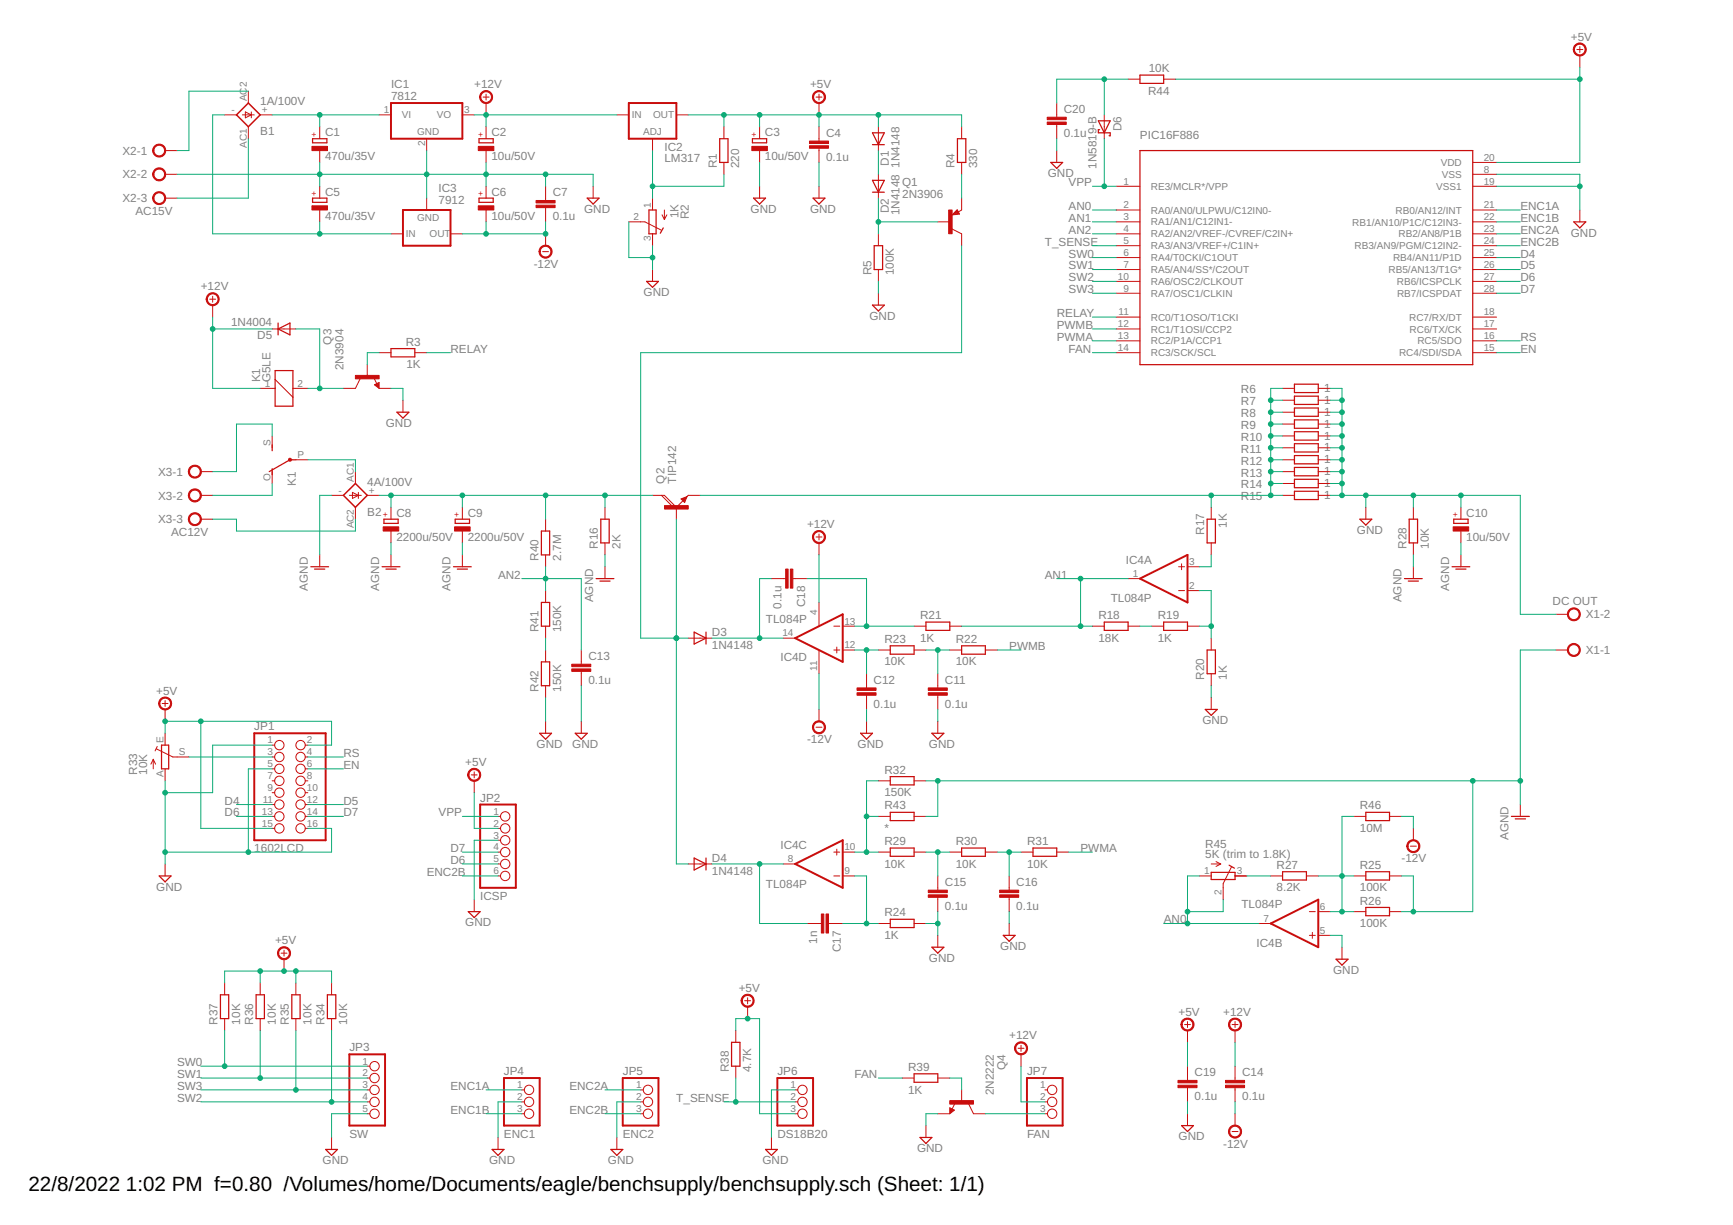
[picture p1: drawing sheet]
<svg xmlns="http://www.w3.org/2000/svg" width="297mm" height="210mm" viewBox="0 0 297 210" stroke-linecap="round" stroke-linejoin="round" font-family="sans-serif">
<g fill="#c90d0c" stroke="#c90d0c" stroke-width=".17">
<path d="M32.7 80a1.12 1.12 0 0 1 1.7 .3 1.12 1.12 0 0 1-.7 1.6 1.12 1.12 0 0 1-1.4-1.1h.2a.93 .93 0 0 1 1.3-.8 .93 .93 0 0 1 .2 1.6 .93 .93 0 0 1-1.5-.5v-.3h-.2v-.3z" fill-rule="evenodd"/>
<path d="M32.7 84a1.12 1.12 0 0 1 1.7 .4 1.12 1.12 0 0 1-.7 1.6 1.12 1.12 0 0 1-1.4-1.1h.2a.93 .93 0 0 1 1.4-.8 .93 .93 0 0 1 .1 1.6 .93 .93 0 0 1-1.5-.5v-.3h-.2l.1-.6z" fill-rule="evenodd"/>
<path d="M32.7 88.1a1.12 1.12 0 0 1 1.7 .3 1.12 1.12 0 0 1-.7 1.7 1.12 1.12 0 0 1-1.4-1.1h.2a.93 .93 0 0 1 1.3-.8 .93 .93 0 0 1 .2 1.6 .93 .93 0 0 1-1.5-.6v-.2h-.2v-.4z" fill-rule="evenodd"/>
<path d="M26.6 25a1.12 1.12 0 0 1 1.7 .3 1.12 1.12 0 0 1-.8 1.6 1.12 1.12 0 0 1-1.3-1.1h.2a.91 .91 0 0 1 1.2-.9 .91 .91 0 0 1 .3 1.6 .91 .91 0 0 1-1.5-.4v-.3h-.2v-.3z" fill-rule="evenodd"/>
<path d="M26.6 29a1.12 1.12 0 0 1 1.7 .4 1.12 1.12 0 0 1-.8 1.6 1.12 1.12 0 0 1-1.3-1.1h.2a.92 .92 0 0 1 1.3-.9 .92 .92 0 0 1 .2 1.6 .92 .92 0 0 1-1.5-.5v-.2h-.2v-.3z" fill-rule="evenodd"/>
<path d="M26.6 33.1a1.12 1.12 0 0 1 1.7 .4 1.12 1.12 0 0 1-.8 1.6 1.12 1.12 0 0 1-1.3-1.1h.2a.91 .91 0 0 1 1.2-.9 .91 .91 0 0 1 .3 1.5 .91 .91 0 0 1-1.5-.4v-.2h-.2v-.4z" fill-rule="evenodd"/>
<path d="M82.6 15.8a1.11 1.11 0 0 1 1.7 .3 1.11 1.11 0 0 1-.7 1.6 1.11 1.11 0 0 1-1.4-1.1h.2a.91 .91 0 0 1 1.3-.8 .91 .91 0 0 1 .2 1.5 .91 .91 0 0 1-1.5-.4v-.3h-.2l.1-.3z" fill-rule="evenodd"/>
<path d="M139.6 15.8a1.12 1.12 0 0 1 1.8 .3 1.12 1.12 0 0 1-.8 1.6 1.12 1.12 0 0 1-1.3-1.1h.1a.91 .91 0 0 1 1.3-.8 .91 .91 0 0 1 .3 1.5 .91 .91 0 0 1-1.5-.4l-.1-.3h-.1v-.3z" fill-rule="evenodd"/>
<path d="M92.8 42.3a1.12 1.12 0 0 1 1.7 .3 1.12 1.12 0 0 1-.7 1.6 1.12 1.12 0 0 1-1.4-1.1h.2a.91 .91 0 0 1 1.3-.8 .91 .91 0 0 1 .2 1.5 .91 .91 0 0 1-1.5-.4v-.3h-.2v-.3z" fill-rule="evenodd"/>
<path d="M35.7 50.4a1.12 1.12 0 0 1 1.8 .4 1.12 1.12 0 0 1-.8 1.6 1.12 1.12 0 0 1-1.4-1.1h.2a.91 .91 0 0 1 1.3-.9 .91 .91 0 0 1 .3 1.5 .91 .91 0 0 1-1.5-.4l-.1-.2h-.2z" fill-rule="evenodd"/>
<path d="M269 110.5a1.11 1.11 0 0 1 1.7 .4 1.11 1.11 0 0 1-.7 1.6 1.11 1.11 0 0 1-1.4-1.1h.2a.91 .91 0 0 1 1.3-.9 .91 .91 0 0 1 .3 1.5 .91 .91 0 0 1-1.5-.4l-.1-.2h-.2l.1-.3z" fill-rule="evenodd"/>
<path d="M269 104.4a1.11 1.11 0 0 1 1.7 .3 1.11 1.11 0 0 1-.7 1.6 1.11 1.11 0 0 1-1.4-1h.2a.91 .91 0 0 1 1.3-.9 .91 .91 0 0 1 .3 1.5 .91 .91 0 0 1-1.5-.4l-.1-.2h-.2l.1-.4z" fill-rule="evenodd"/>
<path d="M270 7.6a1.11 1.11 0 0 1 1.8 .4 1.11 1.11 0 0 1-.8 1.6 1.11 1.11 0 0 1-1.3-1.1h.2a.91 .91 0 0 1 1.2-.9 .91 .91 0 0 1 .3 1.5 .91 .91 0 0 1-1.5-.4v-.2h-.2v-.3z" fill-rule="evenodd"/>
<path d="M27.6 119.7a1.12 1.12 0 0 1 1.7 .4 1.12 1.12 0 0 1-.8 1.6 1.12 1.12 0 0 1-1.3-1.2h.2a.91 .91 0 0 1 1.3-.8 .91 .91 0 0 1 .2 1.5 .91 .91 0 0 1-1.5-.4v-.3h-.2l.2-.6z" fill-rule="evenodd"/>
<path d="M47.9 162.5a1.12 1.12 0 0 1 1.8 .3 1.12 1.12 0 0 1-.7 1.6 1.12 1.12 0 0 1-1.4-1.1h.2a.93 .93 0 0 1 1.3-.7 .93 .93 0 0 1 .2 1.5 .93 .93 0 0 1-1.5-.5v-.3h-.2l.1-.6z" fill-rule="evenodd"/>
<path d="M127.4 170.6a1.12 1.12 0 0 1 1.7 .4 1.12 1.12 0 0 1-.7 1.6 1.12 1.12 0 0 1-1.4-1.1h.2a.92 .92 0 0 1 1.3-.9 .92 .92 0 0 1 .3 1.6 .92 .92 0 0 1-1.5-.5l-.1-.2h-.2l.1-.3z" fill-rule="evenodd"/>
<path d="M174.3 178.8a1.12 1.12 0 0 1 1.7 .3 1.12 1.12 0 0 1-.7 1.6 1.12 1.12 0 0 1-1.4-1.1h.2a.92 .92 0 0 1 1.3-.8 .92 .92 0 0 1 .2 1.5 .92 .92 0 0 1-1.5-.4v-.3h-.2v-.3z" fill-rule="evenodd"/>
<path d="M80.6 131.9a1.12 1.12 0 0 1 1.7 .4 1.12 1.12 0 0 1-.8 1.6 1.12 1.12 0 0 1-1.3-1.1h.2a.92 .92 0 0 1 1.2-.9 .92 .92 0 0 1 .3 1.5 .92 .92 0 0 1-1.5-.4v-.2h-.2v-.3z" fill-rule="evenodd"/>
<path d="M139.6 91.2a1.12 1.12 0 0 1 1.8 .3 1.12 1.12 0 0 1-.8 1.6 1.12 1.12 0 0 1-1.3-1.1h.1a.92 .92 0 0 1 1.3-.8 .92 .92 0 0 1 .3 1.5 .92 .92 0 0 1-1.5-.4l-.1-.3h-.1v-.3z" fill-rule="evenodd"/>
<path d="M202.8 174.7a1.12 1.12 0 0 1 1.7 .3 1.12 1.12 0 0 1-.7 1.6 1.12 1.12 0 0 1-1.4-1h.2a.93 .93 0 0 1 1.4-.8 .93 .93 0 0 1 .1 1.5 .93 .93 0 0 1-1.5-.5v-.2h-.2l.1-.4z" fill-rule="evenodd"/>
<path d="M139.6 123.8a1.12 1.12 0 0 1 1.8 .3 1.12 1.12 0 0 1-.8 1.6 1.12 1.12 0 0 1-1.3-1.1h.1a.92 .92 0 0 1 1.3-.8 .92 .92 0 0 1 .3 1.5 .92 .92 0 0 1-1.5-.4l-.1-.3h-.1l.1-.6z" fill-rule="evenodd"/>
<path d="M210.9 174.7a1.12 1.12 0 0 1 1.8 .3 1.12 1.12 0 0 1-.7 1.6 1.12 1.12 0 0 1-1.4-1h.2a.93 .93 0 0 1 1.3-.8 .93 .93 0 0 1 .2 1.5 .93 .93 0 0 1-1.5-.5v-.2h-.2v-.4z" fill-rule="evenodd"/>
<path d="M210.9 193a1.12 1.12 0 0 1 1.8 .4 1.12 1.12 0 0 1-.7 1.6 1.12 1.12 0 0 1-1.4-1.1h.2a.93 .93 0 0 1 1.3-.8 .93 .93 0 0 1 .2 1.6 .93 .93 0 0 1-1.5-.5v-.3h-.2v-.3z" fill-rule="evenodd"/>
<path d="M241.5 144.1a1.12 1.12 0 0 1 1.8 .4 1.12 1.12 0 0 1-.8 1.6 1.12 1.12 0 0 1-1.4-1.1h.2a.93 .93 0 0 1 1.4-.8 .93 .93 0 0 1 .1 1.6 .93 .93 0 0 1-1.4-.6l-.1-.2h-.2l.1-.3z" fill-rule="evenodd"/>
<circle cx="49.7" cy="78.8" r=".27"/>
</g>
<g fill="none" stroke="#c90d0c" stroke-width=".17">
<path d="M38.5 19.7h2M41.6 19.7h2M42.1 19.2l1 .5-1 .5zM42.6 15.6v2.1M43.1 19.2v1M44.6 19.7h2.1M65 19.7h2M79.2 19.7h2.1M82.8 16.6h1M83.3 16.1v1M83.3 17.7v2M105.7 19.7h2.1"/>
<path d="M115.9 19.7h2.1M139.9 16.6h1M140.4 16.1v1M140.4 17.7v2M181.1 17.7v2.4M189.3 19.7v4.1M193.4 13.6h2M199.5 13.6h2M270.3 8.5h1M270.8 8v1M270.8 9.5v2M28.3 25.8h2.1"/>
<path d="M28.3 29.9h2.1M28.3 34h2.1M42.6 21.7v2.1M54.8 21.7v2.1M54.8 25.8v2M54.8 31.9v2.1M54.8 36v2M73.1 23.8v2M73.1 34v2M83.3 21.7v2.1M83.3 25.8v2M83.3 31.9v2.1"/>
<path d="M83.3 36v2M93.5 31.9v2.5M93.5 35.6v2.4M101.7 31.9v2.1M107.8 38h2.7l2.8 1.4M111.8 23.8v2M111.8 34v2M113.5 36.8l.4 .8M113.9 36v1.6M114.3 36.8l-.4 .8M124.1 21.7v2.1M124.1 27.8v2.1"/>
<path d="M130.2 21.7v2.1M130.2 25.8v2M130.2 31.9v2.1M140.4 21.7v2.5M140.4 25.4v2.4M140.4 31.9v2.1M150.6 21.7v4.1M150.6 29.9v4.1M160.7 38h2.1M163.2 39.2l1.6 .9v2M164.1 35.9l.4 .8-1.3 .1zM164.8 34v2l-.6 .3"/>
<path d="M164.8 21.7v2.1M164.8 27.8v2.1M181.1 21.3v2.5M181.1 25.8v2M191.3 38h4.1M191.3 31.9h4.1M191.3 36h4.1M252.4 29.9h4.1M252.4 38h4.1M252.4 31.9h4.1M252.4 36h4.1M252.4 27.8h4.1"/>
<path d="M270.8 36v2M35.9 51.3h1.1M36.4 50.8v1M36.4 52.3v2M46.7 56.4h4M67 40.1h2.1M77.2 40.1h2M93 43.1h1M93.5 40.1v2M111.8 40.1v2M111.8 46.2v2M150.6 40.1v2"/>
<path d="M150.6 46.2v2M150.6 50.2v2.1M191.3 40.1h4.1M191.3 42.1h4.1M191.3 44.1h4.1M191.3 46.2h4.1M191.3 48.2h4.1M191.3 50.2h4.1M191.3 54.3h4.1M191.3 56.4h4.1M191.3 58.4h4.1M252.4 40.1h4.1"/>
<path d="M252.4 42.1h4.1M252.4 44.1h4.1M252.4 46.2h4.1M252.4 48.2h4.1M252.4 50.2h4.1M252.4 54.3h4.1M252.4 56.4h4.1M252.4 58.4h4.1M44.6 66.5h2.6M46.7 74.7v2M47.2 65l3 3.1M50.2 66.5h2.6"/>
<path d="M50.7 78.8h2.1M61.7 64.9l-.8 1.6h-2M62.9 62.5v2M64.1 64.8l.5 .9M64.2 65.9l.8-.4v1zM65 66.5h2M65 60.4h2M69.1 68.6v2M71.1 60.4h2M191.3 60.4h4.1M219.8 66.5h2.1M219.8 78.8h2.1"/>
<path d="M219.8 68.6h2.1M219.8 70.6h2.1M219.8 72.7h2.1M219.8 74.7h2.1M219.8 76.7h2.1M226 66.5h2M226 78.8h2M226 68.6h2M226 70.6h2M226 72.7h2M226 74.7h2M226 76.7h2"/>
<path d="M252.4 60.4h4.1M34.4 80.8h2M34.4 84.9h2M34.4 89h2M46.7 80.8v2M54.8 95.1v2M56.8 84.9h2.1M59.9 84.9h2M60.4 84.4l1 .5-1 .5zM60.9 80.8v2M60.9 86.9v2.1M61.4 84.4v1"/>
<path d="M62.9 84.9h2.1M67 86.9v2.1M67 91v2M67 95.1v2M79.2 86.9v2.1M79.2 91v2M79.2 95.1v2M93.5 89v2M93.5 95.1v2M103.7 86.9v2.1M103.7 93v2.1M103.7 97.1v2"/>
<path d="M111.8 84.9h2.1l2 2M113.4 84.9l2 2M115.9 86.9v2.1M116.7 85.5l1.1-.4-.5 1zM117.8 85.1l-1.9 1.8M120 84.9h-2l-.2 .2M132.2 99.1h2.5M135.9 99.1h2.4M139.9 92h1M140.4 91.5v1M140.4 93v2.1M193.4 99.1h2"/>
<path d="M202 97.1h1M202.5 96.6v1M203.5 97.1h2.1M207.6 86.9v2.1M207.6 93v2.1M219.8 80.8h2.1M219.8 84.9h2.1M219.8 82.8h2.1M226 80.8h2M226 84.9h2M226 82.8h2M234.1 86.9v2.1"/>
<path d="M242.3 86.9v2.1M242.3 93v2.1M242.3 97.1v2M250.4 86.9v2.1M250.4 91v2M250.4 95.1v2M93.5 101.2v2M93.5 107.3v2M93.5 111.4v2M93.5 117.5v2M99.6 111.4v2.4M99.6 115v2.5"/>
<path d="M118 109.3h4M134.3 109.3h2M140.4 103.2v4.1M140.4 111.4v4M142.9 111.4h1M142.9 107.3h1M143.4 110.9v1M144.4 111.4h2.1M144.4 107.3h2.1M148.5 115.4v2.5M148.5 119.1v2.5M150.6 111.4h2"/>
<path d="M156.7 111.4h2M156.7 107.3h2M160.7 115.4v2.5M160.7 119.1v2.5M162.8 111.4h2M162.8 107.3h2M168.9 111.4h2M187.2 107.3h2.1M193.4 107.3h2M197.4 107.3h2.1M202 101.2h1M203.5 101.2h2.1"/>
<path d="M203.5 107.3h2.1M207.6 109.3v2.1M207.6 115.4v2.1M207.6 119.5v2.1M266.7 111.4h2M266.7 105.3h2M26.3 130.1v1.6M26.3 130.1l-.4 .8M26.3 130.1l.4 .8M26.8 128.3l2.8 1.4h2.8M26.9 127.9l-.3 .8M27.8 120.5h1"/>
<path d="M28.3 120v1.1M28.3 121.6v2M28.3 125.6v2.1M28.3 131.7v2.1M46.7 133.8h.4M46.7 127.7h.4M46.7 129.7h.4M46.7 131.7h.4M46.7 135.8h.4M46.7 137.9h.4M46.7 139.9h.4M52.3 133.8h.5"/>
<path d="M52.3 127.7h.5M52.3 129.7h.5M52.3 131.7h.5M52.3 135.8h.5M52.3 137.9h.5M52.3 139.9h.5M80.8 132.8h1M81.3 132.2v1.1M81.3 133.8v2M85.4 139.9h.4M93.5 123.6v2M99.6 123.6v2"/>
<path d="M139.9 124.6h1M140.4 121.6v2M148.5 123.6v2M150.6 133.8h2M150.6 139.9h2M156.7 133.8h2M156.7 139.9h2M160.7 123.6v2M232.1 139.9h2M238.2 139.9h2M260.6 137.9v2M28.3 148v2.1"/>
<path d="M46.7 141.9h.4M52.3 141.9h.5M81.3 154.2v2M85.4 148h.4M85.4 146h.4M85.4 150.1h.4M85.4 141.9h.4M85.4 144h.4M118 148h4M134.3 148h2M138.3 158.2h2.5M142 158.2h2.4"/>
<path d="M142.9 146h1M142.9 150.1h1M143.4 145.5v1M144.4 146h2.1M144.4 150.1h2.1M150.6 158.2h2M150.6 146h2M156.7 158.2h2M156.7 146h2M160.7 150.1v2.4M160.7 153.8v2.4M162.8 146h2"/>
<path d="M168.9 146h2M173 150.1v2.4M173 153.8v2.4M173 158.2v2.1M175 146h2.1M181.1 146h2.1M205.6 150.1h2M207.6 148h1.6M208.4 147.6l.8 .4M209.2 148l-.8 .5M211.1 148.6l-1.4 2.8v2.8M211.7 150.1h2"/>
<path d="M215.8 158.2h2M217.8 150.1h2M223.9 150.1h2.1M224.4 156.2h1M224.9 159.8v1M226 156.2h2M232.1 156.2h2M232.1 150.1h2M238.2 156.2h2M238.2 150.1h2M241.7 145h1.1M242.3 141.9v2.1"/>
<path d="M38.5 168.4v2.1M38.5 174.5v2.1M44.6 168.4v2.1M44.6 174.5v2.1M48.2 163.3h1M48.7 162.8v1M48.7 164.4v2M50.7 168.4v2.1M50.7 174.5v2.1M56.8 168.4v2.1M56.8 174.5v2.1M126.1 176.6v2"/>
<path d="M127.6 171.5h1.1M128.1 171v1M128.1 172.5v2M160.7 160.3v2M174.5 179.6h1M175 179.1v1M203 175.6h1M203.5 175v1.1M203.5 176.6v2M211.2 175.6h1M211.7 175v1.1M211.7 176.6v2"/>
<path d="M224.4 160.3h1M226 160.3h2M230 162.3v2.1M56.8 194.9v2.1M62.9 182.7h.5M62.9 184.7h.5M62.9 186.8h.5M62.9 188.8h.5M62.9 190.8h.5M85.4 194.9v2.1M89.4 186.8h.5M89.4 188.8h.5"/>
<path d="M89.4 190.8h.5M105.7 194.9v2.1M109.8 186.8h.5M109.8 188.8h.5M109.8 190.8h.5M126.1 182.7v2M132.2 194.9v2.1M136.3 186.8h.4M136.3 188.8h.4M136.3 190.8h.4M154.6 184.7h2.1M158.7 192.9v2"/>
<path d="M160.7 184.7h2.1M160.7 190.8h2.1M162.8 189.8l.8 .4-.8 .6zM163.7 189l-.5 1M164.8 186.8v2M166.1 189.2l.8 1.6h2M175 180.7v2M179.1 186.8h.4M179.1 188.8h.4M179.1 190.8h.4M203.5 182.7v2.4M203.5 186.4v2.4"/>
<path d="M203.5 190.8v2.1M211.2 193.9h1M211.7 182.7v2.4M211.7 186.4v2.4M211.7 190.8v2.1"/>
<circle cx="47.9" cy="133.8" r=".8"/>
<circle cx="47.9" cy="135.8" r=".8"/>
<circle cx="47.9" cy="129.7" r=".8"/>
<circle cx="47.9" cy="131.7" r=".8"/>
<circle cx="47.9" cy="137.9" r=".8"/>
<circle cx="47.9" cy="139.9" r=".8"/>
<circle cx="47.9" cy="127.7" r=".8"/>
<circle cx="51.5" cy="131.7" r=".8"/>
<circle cx="51.5" cy="129.7" r=".8"/>
<circle cx="51.5" cy="133.8" r=".8"/>
<circle cx="51.5" cy="137.9" r=".8"/>
<circle cx="51.5" cy="127.7" r=".8"/>
<circle cx="51.5" cy="135.8" r=".8"/>
<circle cx="51.5" cy="139.9" r=".8"/>
<circle cx="86.6" cy="139.9" r=".8"/>
<circle cx="47.9" cy="141.9" r=".8"/>
<circle cx="51.5" cy="141.9" r=".8"/>
<circle cx="86.6" cy="146" r=".8"/>
<circle cx="86.6" cy="144" r=".8"/>
<circle cx="86.6" cy="150.1" r=".8"/>
<circle cx="86.6" cy="148" r=".8"/>
<circle cx="86.6" cy="141.9" r=".8"/>
<circle cx="64.2" cy="182.7" r=".8"/>
<circle cx="64.2" cy="188.8" r=".8"/>
<circle cx="64.2" cy="186.8" r=".8"/>
<circle cx="64.2" cy="184.7" r=".8"/>
<circle cx="64.2" cy="190.8" r=".8"/>
<circle cx="90.7" cy="186.8" r=".8"/>
<circle cx="90.7" cy="188.8" r=".8"/>
<circle cx="90.7" cy="190.8" r=".8"/>
<circle cx="111.1" cy="186.8" r=".8"/>
<circle cx="111.1" cy="188.8" r=".8"/>
<circle cx="111.1" cy="190.8" r=".8"/>
<circle cx="137.5" cy="186.8" r=".8"/>
<circle cx="137.5" cy="188.8" r=".8"/>
<circle cx="137.5" cy="190.8" r=".8"/>
<circle cx="180.3" cy="186.8" r=".8"/>
<circle cx="180.3" cy="188.8" r=".8"/>
<circle cx="180.3" cy="190.8" r=".8"/>
</g>
<path d="M42.6 17.7l2 2-2 2-2.1-2zM58.9 84.9l2-2.1 2 2.1-2 2z" fill="none" stroke="#c90d0c" stroke-width=".25"/>
<g fill="none" stroke="#c90d0c" stroke-width=".21">
<path d="M195.4 12.9h4.1v1.4h-4.1zM53.6 23.8h2.4v.7h-2.4zM53.6 34h2.4v.7h-2.4zM82.1 23.8h2.4v.7h-2.4zM82.1 34h2.4v.7h-2.4zM100.6 34h2.1l-1 1zM111.2 36h1.3v4.1h-1.3zM113.7 39.1l-.5 .9M123.4 23.8h1.4v4h-1.4zM129 23.8h2.4v.7h-2.4zM129.2 34h2l-1 1zM139.4 34h2l-1 1z"/>
<path d="M149.5 22.8h2.1l-1 2zM149.5 24.8h2.1M149.5 30.9h2.1l-1 2zM149.5 32.9h2.1M164 36.5h-.3l.3-.2 .2 .3-.8 .1 .6-.6 .3 .5M164.1 23.8h1.4v4h-1.4zM180.1 27.8h2l-1 1.1zM188.3 20.7h2l-1 2.1zM188.5 22.2h-.2v.6h2v.5h-.2M195.4 25.8h57v36.7h-57zM269.7 38h2.1l-1 1.1zM47.7 56.4l2-1v2z"/>
<path d="M47.7 55.4v2M67 59.7h4.1v1.5h-4.1zM110.8 48.2h2.1l-1.1 1zM149.5 52.3h2.1l-1 1zM149.8 42.1h1.5v4.1h-1.5zM46.7 76.2v1M47.2 63.5h3v6.1h-3zM50.7 78.8h-1l-3.6 2M64.9 65.7v.6l-.5-.4 .4-.2v.3l-.2-.1M68 70.6h2.1l-1 1zM221.9 65.8h4.1v1.5h-4.1zM221.9 67.9h4.1v1.4h-4.1z"/>
<path d="M221.9 69.9h4.1v1.4h-4.1zM221.9 71.9h4.1v1.5h-4.1zM221.9 74h4.1v1.4h-4.1zM221.9 76h4.1v1.4h-4.1zM221.9 78.1h4.1v1.4h-4.1zM46.7 80.3v1M53.3 97.1h3M53.9 97.5h1.8M65.5 97.1h3.1M65.8 89h2.4v.7h-2.4zM66.1 97.5h1.8M77.7 97.1h3.1"/>
<path d="M78 89h2.5v.7h-2.5zM78.4 97.5h1.7M92.8 91h1.4v4.1h-1.4zM102.2 99.1h3M102.8 99.6h1.8M103 89h1.4v4h-1.4zM117.1 85.5l.2 .2 .3-.4-.7 .2 .4 .4M206.9 89h1.4v4h-1.4zM221.9 80.1h4.1v1.4h-4.1zM221.9 82.1h4.1v1.5h-4.1zM221.9 84.2h4.1v1.4h-4.1zM233.1 89h2l-1 1z"/>
<path d="M240.7 99.1h3.1M241.4 99.6h1.7M241.5 89h1.5v4h-1.5zM248.9 97.1h3M249.2 89h2.4v.7h-2.4zM249.5 97.5h1.8M92.8 103.2h1.4v4.1h-1.4zM92.8 113.4h1.4v4.1h-1.4zM119 108.3l2 1-2 1.1zM121 108.3v2.1M152.6 110.7h4.1v1.4h-4.1zM158.7 106.6h4.1v1.4h-4.1z"/>
<path d="M164.8 110.7h4.1v1.4h-4.1zM189.3 106.6h4.1v1.4h-4.1zM199.5 106.6h4v1.4h-4zM206.9 111.4h1.4v4h-1.4zM27.7 127.7h1.2v4h-1.2zM92.5 125.6h2l-1 1.1zM98.6 125.6h2l-1 1.1zM147.5 125.6h2l-1 1.1zM152.6 133.1h4.1v1.4h-4.1zM152.6 139.2h4.1v1.4h-4.1zM159.7 125.6h2.1l-1.1 1.1zM206.6 121.6h2l-1 1z"/>
<path d="M234.1 139.2h4.1v1.4h-4.1zM259.1 139.9h3M27.3 150.1h2l-1 1zM80.3 156.2h2l-1 1zM119 147l2 1-2 1.1zM121 147v2.1M152.6 145.3h4.1v1.4h-4.1zM152.6 157.5h4.1v1.4h-4.1zM164.8 145.3h4.1v1.4h-4.1zM177.1 145.3h4v1.4h-4zM207.6 149.5h4.1v1.2h-4.1zM210.7 148.3l.9 .5"/>
<path d="M219.8 149.4h4.1v1.4h-4.1zM234.1 149.4h4.1v1.4h-4.1zM234.1 155.5h4.1v1.4h-4.1zM259.7 140.3h1.8M37.8 170.5h1.4v4h-1.4zM43.9 170.5h1.4v4h-1.4zM50 170.5h1.4v4h-1.4zM56.1 170.5h1.5v4h-1.5zM125.4 178.6h1.4v4.1h-1.4zM159.7 162.3h2.1l-1.1 1zM172 160.3h2l-1 1zM229 164.4h2.1l-1.1 1z"/>
<path d="M55.8 197h2l-1 1zM84.3 197h2.1l-1 1zM104.7 197h2l-1 1zM131.2 197h2l-1 1zM156.7 184h4v1.4h-4zM157.7 194.9h2l-1 1zM162.9 190v.6l.5-.4-.4-.2v.3l.2-.1M202.5 192.9h2.1l-1.1 1z"/>
</g>
<g fill="none" stroke="#c90d0c" stroke-width=".34">
<path d="M67 17.7h12.2v6.1h-12.2zM107.8 17.7h8.1v6.1h-8.1zM69.1 36h8.1v6.1h-8.1zM195.4 99.1l8.1-4v8.1zM136.3 109.3l8.1-4v8.1zM43.6 125.6h12.2v18.4h-12.2zM82.3 137.9h6.1v14.2h-6.1zM136.3 148l8.1-4v8.1zM217.8 158.2l8.2-4v8.1zM59.9 180.7h6.1v12.2h-6.1zM86.4 184.7h6.1v8.2h-6.1zM106.7 184.7h6.2v8.2h-6.2z"/>
<path d="M133.2 184.7h6.2v8.2h-6.2zM176 184.7h6.1v8.2h-6.1z"/>
</g>
<g fill="#c90d0c" stroke="#c90d0c" stroke-width=".17">
<path d="M53.5 25.1h2.6v.7h-2.6z"/>
<path d="M82 25.1h2.6v.7h-2.6z"/>
<path d="M128.9 25.1h2.6v.7h-2.6z"/>
<path d="M138.7 25h3.3v.4h-3.3z"/>
<path d="M138.7 24.2h3.3v.4h-3.3z"/>
<path d="M53.5 35.3h2.6v.7h-2.6z"/>
<path d="M82 35.3h2.6v.7h-2.6z"/>
<path d="M91.9 35.2h3.2v.4h-3.2z"/>
<path d="M91.9 34.4h3.2v.4h-3.2z"/>
<path d="M65.7 90.3h2.6v.7h-2.6z"/>
<path d="M77.9 90.3h2.7v.7h-2.7z"/>
<path d="M60.9 64.3h4.1v.6h-4.1z"/>
<path d="M162.6 36h.6v4h-.6z"/>
<path d="M113.9 86.6h4.1v.6h-4.1z"/>
<path d="M249.1 90.3h2.6v.7h-2.6z"/>
<path d="M159.1 118.7h3.3v.4h-3.3z"/>
<path d="M159.1 117.9h3.3v.4h-3.3z"/>
<path d="M146.9 118.7h3.3v.4h-3.3z"/>
<path d="M146.9 117.9h3.3v.4h-3.3z"/>
<path d="M159.1 153.3h3.3v.5h-3.3z"/>
<path d="M159.1 152.5h3.3v.5h-3.3z"/>
<path d="M171.3 153.3h3.3v.5h-3.3z"/>
<path d="M171.3 152.5h3.3v.5h-3.3z"/>
<path d="M140.8 156.6h.4v3.3h-.4z"/>
<path d="M141.6 156.6h.4v3.3h-.4z"/>
<path d="M134.7 97.5h.4v3.3h-.4z"/>
<path d="M135.5 97.5h.4v3.3h-.4z"/>
<path d="M162.8 188.6h4.1v.6h-4.1z"/>
<path d="M98 114.6h3.3v.4h-3.3z"/>
<path d="M98 113.8h3.3v.4h-3.3z"/>
<path d="M201.9 185.9h3.3v.5h-3.3z"/>
<path d="M201.9 185.1h3.3v.4h-3.3z"/>
<path d="M210.1 185.9h3.2v.5h-3.2z"/>
<path d="M210.1 185.1h3.2v.4h-3.2z"/>
<path d="M179.5 20.9h3.3v.4h-3.3z"/>
<path d="M179.5 20.1h3.3v.4h-3.3z"/>
</g>
<g fill="none" stroke="#0dab76" stroke-width=".17">
<path d="M38.5 19.7h-2.1v20.4h30.6M42.6 15.6h-10.2v10.2h-2M46.7 19.7h18.3M54.8 19.7v2M81.3 19.7h24.4M83.3 19.7v2M118 19.7h46.8v2M124.1 19.7v2M130.2 19.7v2M140.4 19.7v2M150.6 19.7v2M189.3 13.6v6.1"/>
<path d="M193.4 13.6h-12.3v4.1M201.5 13.6h69.3M270.8 11.5v16.3h-14.3M30.4 29.9h71.3v2M42.6 23.8v10.2h-12.2M54.8 27.8v4.1M54.8 38v2.1M73.1 25.8v8.2M83.3 27.8v4.1M83.3 38v2.1M93.5 29.9v2M93.5 38v2.1h-14.3"/>
<path d="M107.8 38v6.1h4M111.8 25.8v8.2M124.1 29.9v2h-12.3M130.2 27.8v4.1M140.4 27.8v4.1M150.6 25.8v4.1M150.6 34v6.1M150.6 38h10.1M164.8 29.9v4.1M181.1 23.8v2M187.2 31.9h4.1M187.2 38h4.1"/>
<path d="M187.2 36h4.1M189.3 23.8v8.1M256.5 31.9h14.3M256.5 29.9h14.3v6.1M256.5 38h4.1M256.5 36h4.1M36.4 54.3v12.2h8.2M36.4 56.4h10.3M50.7 56.4h4.1v10.1M111.8 42.1v4.1M150.6 48.2v2M164.8 42.1v18.3h-55v48.9h8.2"/>
<path d="M187.2 44.1h4.1M187.2 56.4h4.1M187.2 40.1h4.1M187.2 54.3h4.1M187.2 46.2h4.1M187.2 48.2h4.1M187.2 50.2h4.1M187.2 58.4h4.1M187.2 42.1h4.1M256.5 44.1h4.1M256.5 40.1h4.1M256.5 46.2h4.1"/>
<path d="M256.5 48.2h4.1M256.5 50.2h4.1M256.5 58.4h4.1M256.5 42.1h4.1M46.7 74.7v-2h-6.2v8.1h-4.1M52.8 66.5h6.1M52.8 78.8h8.1v2M65 60.4h-2.1v2.1M67 66.5h2.1v2.1M73.1 60.4h4.1M187.2 60.4h4.1M217.8 68.6h2"/>
<path d="M217.8 70.6h2M217.8 72.7h2M217.8 74.7h2M217.8 76.7h2M217.8 78.8h2M219.8 66.5h-2v18.4M228 66.5h2v18.4M228 68.6h2M228 70.6h2M228 72.7h2M228 74.7h2M228 76.7h2"/>
<path d="M228 78.8h2M256.5 60.4h4.1M36.4 89h4.1v2h20.4v-2M46.7 82.8v2.1h-10.3M56.8 84.9h-2v10.2M65 84.9h46.8M67 84.9v2M67 93v2.1M79.2 84.9v2M79.2 93v2.1M89.4 99.1h10.2v12.3M93.5 84.9v4.1"/>
<path d="M93.5 97.1v4.1M103.7 84.9v2M103.7 95.1v2M115.9 89v59h2.1M120 84.9h99.8M132.2 99.1h-2v10.2M138.3 99.1h10.2v8.2M140.4 95.1v8.1M181.1 99.1h12.3M185.2 99.1v8.2M207.6 84.9v2M207.6 95.1v2h-2"/>
<path d="M217.8 80.8h2M217.8 82.8h2M228 84.9h32.6v20.4h6.1M228 80.8h2M228 82.8h2M234.1 84.9v2M242.3 84.9v2M242.3 95.1v2M250.4 84.9v2M250.4 93v2.1M93.5 109.3v2.1M93.5 119.5v4.1"/>
<path d="M99.6 117.5v6.1M122 109.3h12.3M140.4 115.4v6.2M146.5 111.4h4.1M146.5 107.3h10.2M148.5 111.4v4M158.7 111.4h4.1M160.7 111.4v4M164.8 107.3h22.4M170.9 111.4h4.1M195.4 107.3h2M205.6 101.2h2v8.1"/>
<path d="M205.6 107.3h2M207.6 117.5v2M266.7 111.4h-6.1v26.5M28.3 125.6v-2h28.5v4.1h-4M28.3 133.8v14.2M32.4 129.7h14.3M34.4 123.6v18.3h12.3M40.5 139.9h6.2M40.5 137.9h6.2M46.7 131.7h-4.1v14.3M46.7 127.7h-10.3v8.1h-8.1M52.8 131.7h6.1"/>
<path d="M52.8 139.9h6.1M52.8 137.9h6.1M52.8 129.7h6.1M79.2 139.9h6.2M81.3 135.8v6.1h4.1M148.5 121.6v2M148.5 139.9h2.1M150.6 133.8h-2.1v12.2M158.7 133.8h101.9M160.7 121.6v2M160.7 133.8v6.1h-2M232.1 139.9h-2.1v16.3"/>
<path d="M240.2 139.9h2.1v2M252.4 133.8v22.4h-12.2M52.8 141.9h4v4.1h-28.5M79.2 146h6.2M79.2 150.1h6.2M79.2 148h6.2M85.4 144h-4.1v10.2M122 148h12.3M130.2 148v10.2h8.1M144.4 158.2h6.2M146.5 150.1h2v8.1M146.5 146h4.1"/>
<path d="M158.7 158.2h2M158.7 146h4.1M160.7 146v4.1M160.7 156.2v4.1M170.9 146h4.1M173 146v4.1M173 156.2v2M183.2 146h4M199.5 158.2h16.3M205.6 150.1h-2.1v8.1M209.7 154.2v2h-6.2M213.7 150.1h4.1"/>
<path d="M226 150.1h6.1M228 156.2h4.1M240.2 150.1h2.1v6.1M38.5 168.4v-2h18.3v2M38.5 176.6v6.1M44.6 166.4v2M44.6 176.6v8.1M50.7 166.4v2M50.7 176.6v10.2M56.8 176.6v12.2M126.1 176.6v-2.1h4.1v16.3h6.1M203.5 178.6v4.1"/>
<path d="M211.7 178.6v4.1M228 160.3h2v2M34.4 188.8h28.5M34.4 186.8h28.5M34.4 182.7h28.5M34.4 184.7h28.5M62.9 190.8h-6.1v4.1M83.3 190.8h6.1M83.3 186.8h6.1M89.4 188.8h-4v6.1M103.7 190.8h6.1M103.7 186.8h6.1"/>
<path d="M109.8 188.8h-4.1v6.1M124.1 188.8h12.2M126.1 184.7v4.1M136.3 186.8h-4.1v8.1M150.6 184.7h4M160.7 190.8h-2v2.1M162.8 184.7h2v2.1M168.9 190.8h10.2M175 182.7v6.1h4.1M203.5 188.8v2M211.7 188.8v2"/>
</g>
<g fill="#0dab76" stroke="#0dab76" stroke-width=".17">
<circle cx="54.8" cy="19.7" r=".4"/>
<circle cx="111.8" cy="31.9" r=".4"/>
<circle cx="54.8" cy="29.9" r=".4"/>
<circle cx="73.1" cy="29.9" r=".4"/>
<circle cx="83.3" cy="29.9" r=".4"/>
<circle cx="93.5" cy="29.9" r=".4"/>
<circle cx="230" cy="68.6" r=".4"/>
<circle cx="230" cy="70.6" r=".4"/>
<circle cx="230" cy="72.7" r=".4"/>
<circle cx="230" cy="74.7" r=".4"/>
<circle cx="230" cy="76.7" r=".4"/>
<circle cx="230" cy="78.8" r=".4"/>
<circle cx="230" cy="80.8" r=".4"/>
<circle cx="230" cy="82.8" r=".4"/>
<circle cx="230" cy="84.9" r=".4"/>
<circle cx="250.4" cy="84.9" r=".4"/>
<circle cx="234.1" cy="84.9" r=".4"/>
<circle cx="242.3" cy="84.9" r=".4"/>
<circle cx="270.8" cy="31.9" r=".4"/>
<circle cx="111.8" cy="44.1" r=".4"/>
<circle cx="160.7" cy="158.2" r=".4"/>
<circle cx="28.3" cy="135.8" r=".4"/>
<circle cx="28.3" cy="146" r=".4"/>
<circle cx="42.6" cy="146" r=".4"/>
<circle cx="83.3" cy="19.7" r=".4"/>
<circle cx="36.4" cy="56.4" r=".4"/>
<circle cx="140.4" cy="19.7" r=".4"/>
<circle cx="124.1" cy="19.7" r=".4"/>
<circle cx="130.2" cy="19.7" r=".4"/>
<circle cx="150.6" cy="19.7" r=".4"/>
<circle cx="270.8" cy="13.6" r=".4"/>
<circle cx="34.4" cy="123.6" r=".4"/>
<circle cx="28.3" cy="123.6" r=".4"/>
<circle cx="44.6" cy="166.4" r=".4"/>
<circle cx="48.7" cy="166.4" r=".4"/>
<circle cx="50.7" cy="166.4" r=".4"/>
<circle cx="128.1" cy="174.5" r=".4"/>
<circle cx="93.5" cy="40.1" r=".4"/>
<circle cx="83.3" cy="40.1" r=".4"/>
<circle cx="242.3" cy="156.2" r=".4"/>
<circle cx="260.6" cy="133.8" r=".4"/>
<circle cx="252.4" cy="133.8" r=".4"/>
<circle cx="160.7" cy="133.8" r=".4"/>
<circle cx="150.6" cy="38" r=".4"/>
<circle cx="217.8" cy="68.6" r=".4"/>
<circle cx="217.8" cy="70.6" r=".4"/>
<circle cx="217.8" cy="72.7" r=".4"/>
<circle cx="217.8" cy="74.7" r=".4"/>
<circle cx="217.8" cy="76.7" r=".4"/>
<circle cx="217.8" cy="78.8" r=".4"/>
<circle cx="217.8" cy="80.8" r=".4"/>
<circle cx="217.8" cy="82.8" r=".4"/>
<circle cx="217.8" cy="84.9" r=".4"/>
<circle cx="207.6" cy="84.9" r=".4"/>
<circle cx="203.5" cy="158.2" r=".4"/>
<circle cx="203.5" cy="156.2" r=".4"/>
<circle cx="185.2" cy="107.3" r=".4"/>
<circle cx="185.2" cy="99.1" r=".4"/>
<circle cx="93.5" cy="99.1" r=".4"/>
<circle cx="38.5" cy="182.7" r=".4"/>
<circle cx="44.6" cy="184.7" r=".4"/>
<circle cx="50.7" cy="186.8" r=".4"/>
<circle cx="115.9" cy="109.3" r=".4"/>
<circle cx="67" cy="84.9" r=".4"/>
<circle cx="79.2" cy="84.9" r=".4"/>
<circle cx="93.5" cy="84.9" r=".4"/>
<circle cx="103.7" cy="84.9" r=".4"/>
<circle cx="130.2" cy="109.3" r=".4"/>
<circle cx="130.2" cy="148" r=".4"/>
<circle cx="207.6" cy="107.3" r=".4"/>
<circle cx="148.5" cy="111.4" r=".4"/>
<circle cx="160.7" cy="111.4" r=".4"/>
<circle cx="230" cy="150.1" r=".4"/>
<circle cx="230" cy="156.2" r=".4"/>
<circle cx="148.5" cy="139.9" r=".4"/>
<circle cx="148.5" cy="146" r=".4"/>
<circle cx="160.7" cy="146" r=".4"/>
<circle cx="173" cy="146" r=".4"/>
<circle cx="148.5" cy="158.2" r=".4"/>
<circle cx="148.5" cy="107.3" r=".4"/>
<circle cx="126.1" cy="188.8" r=".4"/>
<circle cx="189.3" cy="31.9" r=".4"/>
<circle cx="56.8" cy="188.8" r=".4"/>
<circle cx="54.8" cy="40.1" r=".4"/>
<circle cx="54.8" cy="66.5" r=".4"/>
<circle cx="189.3" cy="13.6" r=".4"/>
</g>
<g font-size="3.5">
<text x="4.9" y="204">22/8/2022</text>
<text x="21.6" y="204">1:02 PM f=0.80 /Volumes/home/Documents/eagle/benchsupply/benchsupply.sch (Sheet: 1/1)</text>
</g>
<g font-size="2" fill="#808080">
<text x="269.2" y="7">+5V</text>
<text x="67" y="17.1">7812</text>
<text x="67" y="15.1">IC1</text>
<text x="81.3" y="15.1">+12V</text>
<text x="138.8" y="15.1">+5V</text>
<text x="196.8" y="16.2">R44</text>
<text x="196.9" y="12.3">10K</text>
<text x="44.6" y="18">1A/100V</text>
<text x="44.6" y="23.1">B1</text>
<text x="55.7" y="23.4">C1</text>
<text x="84.2" y="23.4">C2</text>
<text x="131.1" y="23.4">C3</text>
<text x="141.6" y="23.5">C4</text>
<text x="182.3" y="23.5">0.1u</text>
<text x="182.3" y="19.4">C20</text>
<text x="192.2" y="22.5" transform="rotate(-90 192.2 22.5)">D6</text>
<text x="195.4" y="23.8">PIC16F886</text>
<text x="21" y="26.5">X2-1</text>
<text x="55.7" y="27.5">470u/35V</text>
<text x="84.2" y="27.5">10u/50V</text>
<text x="113.9" y="27.8">LM317</text>
<text x="113.9" y="25.8">IC2</text>
<text x="122.9" y="28.9" transform="rotate(-90 122.9 28.9)">R1</text>
<text x="126.7" y="28.9" transform="rotate(-90 126.7 28.9)">220</text>
<text x="131.1" y="27.5">10u/50V</text>
<text x="141.6" y="27.5">0.1u</text>
<text x="152.4" y="28.4" transform="rotate(-90 152.4 28.4)">D1</text>
<text x="154.2" y="28.8" transform="rotate(-90 154.2 28.8)">1N4148</text>
<text x="163.6" y="28.9" transform="rotate(-90 163.6 28.9)">R4</text>
<text x="167.5" y="28.9" transform="rotate(-90 167.5 28.9)">330</text>
<text x="187.9" y="29" transform="rotate(-90 187.9 29)">1N5819-B</text>
<text x="21" y="30.6">X2-2</text>
<text x="21" y="34.7">X2-3</text>
<text x="55.7" y="33.6">C5</text>
<text x="75.2" y="35">7912</text>
<text x="75.2" y="32.9">IC3</text>
<text x="84.2" y="33.6">C6</text>
<text x="94.7" y="33.6">C7</text>
<text x="154.6" y="34">2N3906</text>
<text x="154.6" y="31.9">Q1</text>
<text x="179.6" y="30.4">GND</text>
<text x="183.2" y="36">AN0</text>
<text x="183.2" y="31.9">VPP</text>
<text x="260.6" y="36">ENC1A</text>
<text x="23.2" y="36.9">AC15V</text>
<text x="55.7" y="37.6">470u/35V</text>
<text x="84.2" y="37.6">10u/50V</text>
<text x="94.7" y="37.7">0.1u</text>
<text x="100.1" y="36.5">GND</text>
<text x="116.3" y="37.4" transform="rotate(-90 116.3 37.4)">1K</text>
<text x="118.1" y="37.5" transform="rotate(-90 118.1 37.5)">R2</text>
<text x="128.7" y="36.5">GND</text>
<text x="138.8" y="36.5">GND</text>
<text x="152.4" y="36.5" transform="rotate(-90 152.4 36.5)">D2</text>
<text x="154.2" y="36.9" transform="rotate(-90 154.2 36.9)">1N4148</text>
<text x="183.2" y="38">AN1</text>
<text x="183.2" y="40.1">AN2</text>
<text x="260.6" y="38">ENC1B</text>
<text x="260.6" y="40.1">ENC2A</text>
<text x="269.2" y="40.6">GND</text>
<text x="91.5" y="45.9">-12V</text>
<text x="149.4" y="47.2" transform="rotate(-90 149.4 47.2)">R5</text>
<text x="153.2" y="47.2" transform="rotate(-90 153.2 47.2)">100K</text>
<text x="179.1" y="42.1">T_SENSE</text>
<text x="183.2" y="44.1">SW0</text>
<text x="183.2" y="46.2">SW1</text>
<text x="260.6" y="44.1">D4</text>
<text x="260.6" y="46.2">D5</text>
<text x="260.6" y="42.1">ENC2B</text>
<text x="34.4" y="49.7">+12V</text>
<text x="110.3" y="50.8">GND</text>
<text x="183.2" y="50.3">SW3</text>
<text x="183.2" y="48.2">SW2</text>
<text x="260.6" y="48.2">D6</text>
<text x="260.6" y="50.3">D7</text>
<text x="39.6" y="55.9">1N4004</text>
<text x="44.1" y="58.2">D5</text>
<text x="56.8" y="59.1" transform="rotate(-90 56.8 59.1)">Q3</text>
<text x="69.6" y="59.2">R3</text>
<text x="149" y="54.8">GND</text>
<text x="181.1" y="54.3">RELAY</text>
<text x="181.1" y="58.4">PWMA</text>
<text x="181.1" y="56.4">PWMB</text>
<text x="260.6" y="58.4">RS</text>
<text x="44.6" y="65.5" transform="rotate(-90 44.6 65.5)">K1</text>
<text x="46.3" y="65.5" transform="rotate(-90 46.3 65.5)">G5LE</text>
<text x="58.9" y="63.4" transform="rotate(-90 58.9 63.4)">2N3904</text>
<text x="69.7" y="63.1">1K</text>
<text x="77.2" y="60.4">RELAY</text>
<text x="183.2" y="60.4">FAN</text>
<text x="260.6" y="60.4">EN</text>
<text x="212.7" y="67.4">R6</text>
<text x="212.7" y="69.4">R7</text>
<text x="212.7" y="71.5">R8</text>
<text x="227" y="67.2">1</text>
<text x="227" y="69.2">1</text>
<text x="227" y="71.2">1</text>
<text x="66.1" y="73.2">GND</text>
<text x="212.7" y="73.5">R9</text>
<text x="212.7" y="75.5">R10</text>
<text x="212.7" y="77.6">R11</text>
<text x="227" y="73.3">1</text>
<text x="227" y="75.3">1</text>
<text x="227" y="77.3">1</text>
<text x="27.1" y="81.5">X3-1</text>
<text x="50.7" y="83.3" transform="rotate(-90 50.7 83.3)">K1</text>
<text x="62.9" y="83.2">4A/100V</text>
<text x="113.9" y="82.9" transform="rotate(-90 113.9 82.9)">Q2</text>
<text x="115.9" y="82.9" transform="rotate(-90 115.9 82.9)">TIP142</text>
<text x="212.7" y="79.6">R12</text>
<text x="212.7" y="81.6">R13</text>
<text x="212.7" y="83.7">R14</text>
<text x="227" y="79.4">1</text>
<text x="227" y="81.4">1</text>
<text x="227" y="83.5">1</text>
<text x="27.1" y="85.6">X3-2</text>
<text x="27.1" y="89.7">X3-3</text>
<text x="62.9" y="88.3">B2</text>
<text x="67.9" y="88.6">C8</text>
<text x="80.2" y="88.6">C9</text>
<text x="212.7" y="85.7">R15</text>
<text x="227" y="85.5">1</text>
<text x="251.3" y="88.6">C10</text>
<text x="29.3" y="91.9">AC12V</text>
<text x="67.9" y="92.7">2200u/50V</text>
<text x="80.2" y="92.7">2200u/50V</text>
<text x="102.5" y="94.1" transform="rotate(-90 102.5 94.1)">R16</text>
<text x="106.3" y="94.1" transform="rotate(-90 106.3 94.1)">2K</text>
<text x="138.3" y="90.5">+12V</text>
<text x="206.4" y="91.6" transform="rotate(-90 206.4 91.6)">R17</text>
<text x="210.3" y="90.4" transform="rotate(-90 210.3 90.4)">1K</text>
<text x="232.6" y="91.5">GND</text>
<text x="241" y="94.1" transform="rotate(-90 241 94.1)">R28</text>
<text x="244.9" y="94.1" transform="rotate(-90 244.9 94.1)">10K</text>
<text x="251.3" y="92.7">10u/50V</text>
<text x="52.8" y="101.2" transform="rotate(-90 52.8 101.2)">AGND</text>
<text x="65" y="101.2" transform="rotate(-90 65 101.2)">AGND</text>
<text x="77.2" y="101.2" transform="rotate(-90 77.2 101.2)">AGND</text>
<text x="85.4" y="99.2">AN2</text>
<text x="92.3" y="96.1" transform="rotate(-90 92.3 96.1)">R40</text>
<text x="96.2" y="96.1" transform="rotate(-90 96.2 96.1)">2.7M</text>
<text x="179.1" y="99.2">AN1</text>
<text x="193" y="96.6">IC4A</text>
<text x="248.4" y="101.2" transform="rotate(-90 248.4 101.2)">AGND</text>
<text x="101.7" y="103.2" transform="rotate(-90 101.7 103.2)">AGND</text>
<text x="131.3" y="106.7">TL084P</text>
<text x="133.9" y="104.3" transform="rotate(-90 133.9 104.3)">0.1u</text>
<text x="138" y="104.1" transform="rotate(-90 138 104.1)">C18</text>
<text x="157.7" y="106.1">R21</text>
<text x="188.3" y="106.1">R18</text>
<text x="190.4" y="103.2">TL084P</text>
<text x="198.4" y="106.1">R19</text>
<text x="240.2" y="103.2" transform="rotate(-90 240.2 103.2)">AGND</text>
<text x="266.1" y="103.7">DC OUT</text>
<text x="271.8" y="106">X1-2</text>
<text x="92.3" y="108.3" transform="rotate(-90 92.3 108.3)">R41</text>
<text x="96.2" y="108.3" transform="rotate(-90 96.2 108.3)">150K</text>
<text x="100.8" y="113.1">C13</text>
<text x="122" y="111.2">1N4148</text>
<text x="122" y="109">D3</text>
<text x="133.8" y="113.3">IC4D</text>
<text x="151.6" y="110.2">R23</text>
<text x="157.7" y="109.9">1K</text>
<text x="163.8" y="110.2">R22</text>
<text x="173" y="111.4">PWMB</text>
<text x="188.3" y="109.9">18K</text>
<text x="198.4" y="109.9">1K</text>
<text x="271.8" y="112.1">X1-1</text>
<text x="26.8" y="119">+5V</text>
<text x="92.3" y="118.5" transform="rotate(-90 92.3 118.5)">R42</text>
<text x="96.2" y="118.5" transform="rotate(-90 96.2 118.5)">150K</text>
<text x="100.8" y="117.2">0.1u</text>
<text x="149.7" y="117.2">C12</text>
<text x="151.6" y="114">10K</text>
<text x="162" y="117.2">C11</text>
<text x="163.8" y="114">10K</text>
<text x="206.4" y="116.5" transform="rotate(-90 206.4 116.5)">R20</text>
<text x="210.3" y="116.5" transform="rotate(-90 210.3 116.5)">1K</text>
<text x="43.6" y="125.1">JP1</text>
<text x="149.7" y="121.3">0.1u</text>
<text x="162" y="121.3">0.1u</text>
<text x="206.1" y="124.1">GND</text>
<text x="58.9" y="129.7">RS</text>
<text x="58.9" y="131.7">EN</text>
<text x="79.8" y="131.2">+5V</text>
<text x="92" y="128.2">GND</text>
<text x="98.1" y="128.2">GND</text>
<text x="138.3" y="127.4">-12V</text>
<text x="147" y="128.2">GND</text>
<text x="159.2" y="128.2">GND</text>
<text x="23.5" y="132.8" transform="rotate(-90 23.5 132.8)">R33</text>
<text x="25.3" y="132.8" transform="rotate(-90 25.3 132.8)">10K</text>
<text x="38.5" y="137.9">D4</text>
<text x="58.9" y="137.9">D5</text>
<text x="82.3" y="137.4">JP2</text>
<text x="151.6" y="136.4">150K</text>
<text x="151.6" y="132.6">R32</text>
<text x="38.5" y="139.9">D6</text>
<text x="58.9" y="139.9">D7</text>
<text x="75.2" y="139.9">VPP</text>
<text x="151.6" y="142.5">*</text>
<text x="151.6" y="138.7">R43</text>
<text x="233.1" y="142.5">10M</text>
<text x="233.1" y="138.7">R46</text>
<text x="258.6" y="144" transform="rotate(-90 258.6 144)">AGND</text>
<text x="43.6" y="146">1602LCD</text>
<text x="77.2" y="148">D6</text>
<text x="77.2" y="146">D7</text>
<text x="122" y="149.9">1N4148</text>
<text x="122" y="147.7">D4</text>
<text x="133.8" y="145.5">IC4C</text>
<text x="151.6" y="148.7">10K</text>
<text x="151.6" y="144.8">R29</text>
<text x="163.8" y="148.7">10K</text>
<text x="163.8" y="144.8">R30</text>
<text x="176" y="148.7">10K</text>
<text x="176" y="144.8">R31</text>
<text x="185.2" y="146">PWMA</text>
<text x="206.6" y="147">5K (trim to 1.8K)</text>
<text x="206.6" y="145.3">R45</text>
<text x="218.8" y="148.9">R27</text>
<text x="233.1" y="148.9">R25</text>
<text x="240.2" y="147.7">-12V</text>
<text x="26.8" y="152.6">GND</text>
<text x="73.1" y="150.1">ENC2B</text>
<text x="82.3" y="154.2">ICSP</text>
<text x="131.3" y="152.1">TL084P</text>
<text x="162" y="155.9">0.1u</text>
<text x="162" y="151.8">C15</text>
<text x="174.2" y="155.9">0.1u</text>
<text x="174.2" y="151.8">C16</text>
<text x="212.8" y="155.6">TL084P</text>
<text x="218.8" y="152.7">8.2K</text>
<text x="233.1" y="152.7">100K</text>
<text x="233.1" y="155">R26</text>
<text x="47.2" y="161.8">+5V</text>
<text x="79.8" y="158.7">GND</text>
<text x="140.1" y="161.7" transform="rotate(-90 140.1 161.7)">1n</text>
<text x="151.6" y="160.9">1K</text>
<text x="151.6" y="157">R24</text>
<text x="199.5" y="158.2">AN0</text>
<text x="233.1" y="158.8">100K</text>
<text x="144.1" y="163.1" transform="rotate(-90 144.1 163.1)">C17</text>
<text x="159.2" y="164.9">GND</text>
<text x="171.4" y="162.8">GND</text>
<text x="215.4" y="162.2">IC4B</text>
<text x="228.5" y="166.9">GND</text>
<text x="126.6" y="170">+5V</text>
<text x="37.3" y="175.6" transform="rotate(-90 37.3 175.6)">R37</text>
<text x="41.1" y="175.6" transform="rotate(-90 41.1 175.6)">10K</text>
<text x="43.4" y="175.6" transform="rotate(-90 43.4 175.6)">R36</text>
<text x="47.3" y="175.6" transform="rotate(-90 47.3 175.6)">10K</text>
<text x="49.5" y="175.6" transform="rotate(-90 49.5 175.6)">R35</text>
<text x="53.4" y="175.6" transform="rotate(-90 53.4 175.6)">10K</text>
<text x="55.6" y="175.6" transform="rotate(-90 55.6 175.6)">R34</text>
<text x="59.5" y="175.6" transform="rotate(-90 59.5 175.6)">10K</text>
<text x="173" y="178.1">+12V</text>
<text x="202" y="174">+5V</text>
<text x="209.7" y="174">+12V</text>
<text x="30.3" y="182.7">SW0</text>
<text x="30.3" y="184.7">SW1</text>
<text x="59.9" y="180.1">JP3</text>
<text x="86.4" y="184.2">JP4</text>
<text x="106.8" y="184.2">JP5</text>
<text x="124.9" y="183.7" transform="rotate(-90 124.9 183.7)">R38</text>
<text x="128.8" y="183.7" transform="rotate(-90 128.8 183.7)">4.7K</text>
<text x="133.2" y="184.2">JP6</text>
<text x="146.5" y="184.7">FAN</text>
<text x="155.7" y="183.5">R39</text>
<text x="172.4" y="183.3" transform="rotate(-90 172.4 183.3)">Q4</text>
<text x="176" y="184.2">JP7</text>
<text x="204.8" y="184.4">C19</text>
<text x="212.9" y="184.4">C14</text>
<text x="30.3" y="186.8">SW3</text>
<text x="30.3" y="188.8">SW2</text>
<text x="77.2" y="186.8">ENC1A</text>
<text x="77.2" y="190.8">ENC1B</text>
<text x="97.6" y="186.8">ENC2A</text>
<text x="97.6" y="190.8">ENC2B</text>
<text x="115.9" y="188.8">T_SENSE</text>
<text x="155.7" y="187.4">1K</text>
<text x="170.3" y="187.7" transform="rotate(-90 170.3 187.7)">2N2222</text>
<text x="204.8" y="188.5">0.1u</text>
<text x="212.9" y="188.5">0.1u</text>
<text x="59.9" y="194.9">SW</text>
<text x="86.4" y="194.9">ENC1</text>
<text x="106.8" y="194.9">ENC2</text>
<text x="133.2" y="194.9">DS18B20</text>
<text x="157.2" y="197.5">GND</text>
<text x="176" y="194.9">FAN</text>
<text x="202" y="195.4">GND</text>
<text x="209.7" y="196.6">-12V</text>
<text x="55.3" y="199.5">GND</text>
<text x="83.8" y="199.5">GND</text>
<text x="104.2" y="199.5">GND</text>
<text x="130.7" y="199.5">GND</text>
</g>
<g font-size="1.7" fill="#808080">
<text x="42.3" y="17.4" transform="rotate(-90 42.3 17.4)">AC2</text>
<text x="39.7" y="19.4">-</text>
<text x="44.9" y="19.4">+</text>
<text x="65.8" y="19.4">1</text>
<text x="68.9" y="20.3">VI</text>
<text x="71.5" y="23.2">GND</text>
<text x="74.9" y="20.3">VO</text>
<text x="79.5" y="19.4">3</text>
<text x="108.3" y="20.2">IN</text>
<text x="110.2" y="23.2">ADJ</text>
<text x="111.9" y="20.2">OUT</text>
<text x="42.3" y="25.4" transform="rotate(-90 42.3 25.4)">AC1</text>
<text x="72.8" y="25" transform="rotate(-90 72.8 25)">2</text>
<text x="246.9" y="28.5">VDD</text>
<text x="254.3" y="29.6">8</text>
<text x="254.3" y="27.6">20</text>
<text x="111.6" y="35.7" transform="rotate(-90 111.6 35.7)">1</text>
<text x="192.6" y="31.6">1</text>
<text x="192.6" y="35.7">2</text>
<text x="197.3" y="32.5">RE3/MCLR*/VPP</text>
<text x="246.2" y="32.5">VSS1</text>
<text x="247.1" y="30.5">VSS</text>
<text x="254.3" y="35.7">21</text>
<text x="254.3" y="31.6">19</text>
<text x="69.6" y="40.6">IN</text>
<text x="71.5" y="37.8">GND</text>
<text x="73.6" y="40.6">OUT</text>
<text x="108.6" y="37.7">2</text>
<text x="111.6" y="41.3" transform="rotate(-90 111.6 41.3)">3</text>
<text x="192.6" y="37.7">3</text>
<text x="192.6" y="39.8">4</text>
<text x="192.6" y="41.8">5</text>
<text x="197.3" y="36.6">RA0/AN0/ULPWU/C12IN0-</text>
<text x="197.3" y="38.6">RA1/AN1/C12IN1-</text>
<text x="197.3" y="40.7">RA2/AN2/VREF-/CVREF/C2IN+</text>
<text x="231.8" y="38.6">RB1/AN10/P1C/C12IN3-</text>
<text x="239.2" y="36.6">RB0/AN12/INT</text>
<text x="239.7" y="40.7">RB2/AN8/P1B</text>
<text x="254.3" y="37.7">22</text>
<text x="254.3" y="39.8">23</text>
<text x="254.3" y="41.8">24</text>
<text x="191.6" y="47.9">10</text>
<text x="192.6" y="43.9">6</text>
<text x="192.6" y="45.9">7</text>
<text x="197.3" y="42.7">RA3/AN3/VREF+/C1IN+</text>
<text x="197.3" y="44.7">RA4/T0CKI/C1OUT</text>
<text x="197.3" y="46.8">RA5/AN4/SS*/C2OUT</text>
<text x="232.2" y="42.7">RB3/AN9/PGM/C12IN2-</text>
<text x="238" y="46.8">RB5/AN13/T1G*</text>
<text x="238.8" y="44.8">RB4/AN11/P1D</text>
<text x="254.3" y="43.9">25</text>
<text x="254.3" y="45.9">26</text>
<text x="254.3" y="47.9">27</text>
<text x="192.6" y="50">9</text>
<text x="197.3" y="48.8">RA6/OSC2/CLKOUT</text>
<text x="197.3" y="50.9">RA7/OSC1/CLKIN</text>
<text x="239.4" y="48.8">RB6/ICSPCLK</text>
<text x="239.5" y="50.9">RB7/ICSPDAT</text>
<text x="254.3" y="50">28</text>
<text x="191.6" y="56.1">12</text>
<text x="191.6" y="58.1">13</text>
<text x="191.7" y="54">11</text>
<text x="197.3" y="54.9">RC0/T1OSO/T1CKI</text>
<text x="197.3" y="57">RC1/T1OSI/CCP2</text>
<text x="197.3" y="59">RC2/P1A/CCP1</text>
<text x="241.5" y="54.9">RC7/RX/DT</text>
<text x="241.6" y="57">RC6/TX/CK</text>
<text x="242.9" y="59">RC5/SDO</text>
<text x="254.3" y="58.1">16</text>
<text x="254.3" y="56.1">17</text>
<text x="254.3" y="54">18</text>
<text x="191.6" y="60.2">14</text>
<text x="197.3" y="61">RC3/SCK/SCL</text>
<text x="239.8" y="61.1">RC4/SDI/SDA</text>
<text x="254.3" y="60.2">15</text>
<text x="45.4" y="66.3">1</text>
<text x="51" y="66.3">2</text>
<text x="46.4" y="76.5" transform="rotate(-90 46.4 76.5)">S</text>
<text x="46.4" y="82.4" transform="rotate(-90 46.4 82.4)">O</text>
<text x="51" y="78.5">P</text>
<text x="60.6" y="82.6" transform="rotate(-90 60.6 82.6)">AC1</text>
<text x="58" y="84.6">-</text>
<text x="63.2" y="84.6">+</text>
<text x="60.6" y="90.6" transform="rotate(-90 60.6 90.6)">AC2</text>
<text x="194.1" y="98.9">1</text>
<text x="203.8" y="100.9">2</text>
<text x="203.8" y="96.8">3</text>
<text x="140.1" y="105.4" transform="rotate(-90 140.1 105.4)">4</text>
<text x="144.7" y="107">13</text>
<text x="134.1" y="109.1">14</text>
<text x="144.7" y="111.1">12</text>
<text x="140.1" y="115" transform="rotate(-90 140.1 115)">11</text>
<text x="28" y="127.4" transform="rotate(-90 28 127.4)">E</text>
<text x="30.6" y="129.4">S</text>
<text x="45.9" y="127.4">1</text>
<text x="45.9" y="129.4">3</text>
<text x="45.9" y="131.5">5</text>
<text x="52.6" y="127.4">2</text>
<text x="52.6" y="129.4">4</text>
<text x="52.6" y="131.5">6</text>
<text x="28" y="133.2" transform="rotate(-90 28 133.2)">A</text>
<text x="45" y="137.6">11</text>
<text x="45.9" y="133.5">7</text>
<text x="45.9" y="135.5">9</text>
<text x="52.6" y="133.5">8</text>
<text x="52.6" y="135.5">10</text>
<text x="52.6" y="137.6">12</text>
<text x="44.9" y="139.6">13</text>
<text x="44.9" y="141.7">15</text>
<text x="52.6" y="139.6">14</text>
<text x="52.6" y="141.7">16</text>
<text x="84.6" y="139.6">1</text>
<text x="84.6" y="141.7">2</text>
<text x="84.6" y="143.7">3</text>
<text x="84.6" y="145.7">4</text>
<text x="84.6" y="147.8">5</text>
<text x="84.6" y="149.8">6</text>
<text x="135.1" y="147.8">8</text>
<text x="144.7" y="149.8">9</text>
<text x="144.7" y="145.7">10</text>
<text x="206.4" y="149.8">1</text>
<text x="212" y="149.8">3</text>
<text x="209.4" y="153.4" transform="rotate(-90 209.4 153.4)">2</text>
<text x="226.2" y="155.9">6</text>
<text x="216.6" y="158">7</text>
<text x="226.2" y="160">5</text>
<text x="62.2" y="182.4">1</text>
<text x="62.2" y="184.4">2</text>
<text x="62.2" y="186.5">3</text>
<text x="62.2" y="188.5">4</text>
<text x="62.2" y="190.6">5</text>
<text x="88.6" y="186.5">1</text>
<text x="88.6" y="188.5">2</text>
<text x="88.6" y="190.6">3</text>
<text x="109" y="186.5">1</text>
<text x="109" y="188.5">2</text>
<text x="109" y="190.6">3</text>
<text x="135.5" y="186.5">1</text>
<text x="135.5" y="188.5">2</text>
<text x="135.5" y="190.6">3</text>
<text x="178.3" y="186.5">1</text>
<text x="178.3" y="188.5">2</text>
<text x="178.3" y="190.6">3</text>
</g>
<g font-size="1.4" fill="#c90d0c">
<text x="54.3" y="23.4" transform="rotate(-90 54.3 23.4)">+</text>
<text x="82.9" y="23.4" transform="rotate(-90 82.9 23.4)">+</text>
<text x="129.7" y="23.4" transform="rotate(-90 129.7 23.4)">+</text>
<text x="54.3" y="33.6" transform="rotate(-90 54.3 33.6)">+</text>
<text x="82.9" y="33.6" transform="rotate(-90 82.9 33.6)">+</text>
<text x="66.6" y="88.6" transform="rotate(-90 66.6 88.6)">+</text>
<text x="78.8" y="88.6" transform="rotate(-90 78.8 88.6)">+</text>
<text x="249.9" y="88.6" transform="rotate(-90 249.9 88.6)">+</text>
</g>
</svg>
